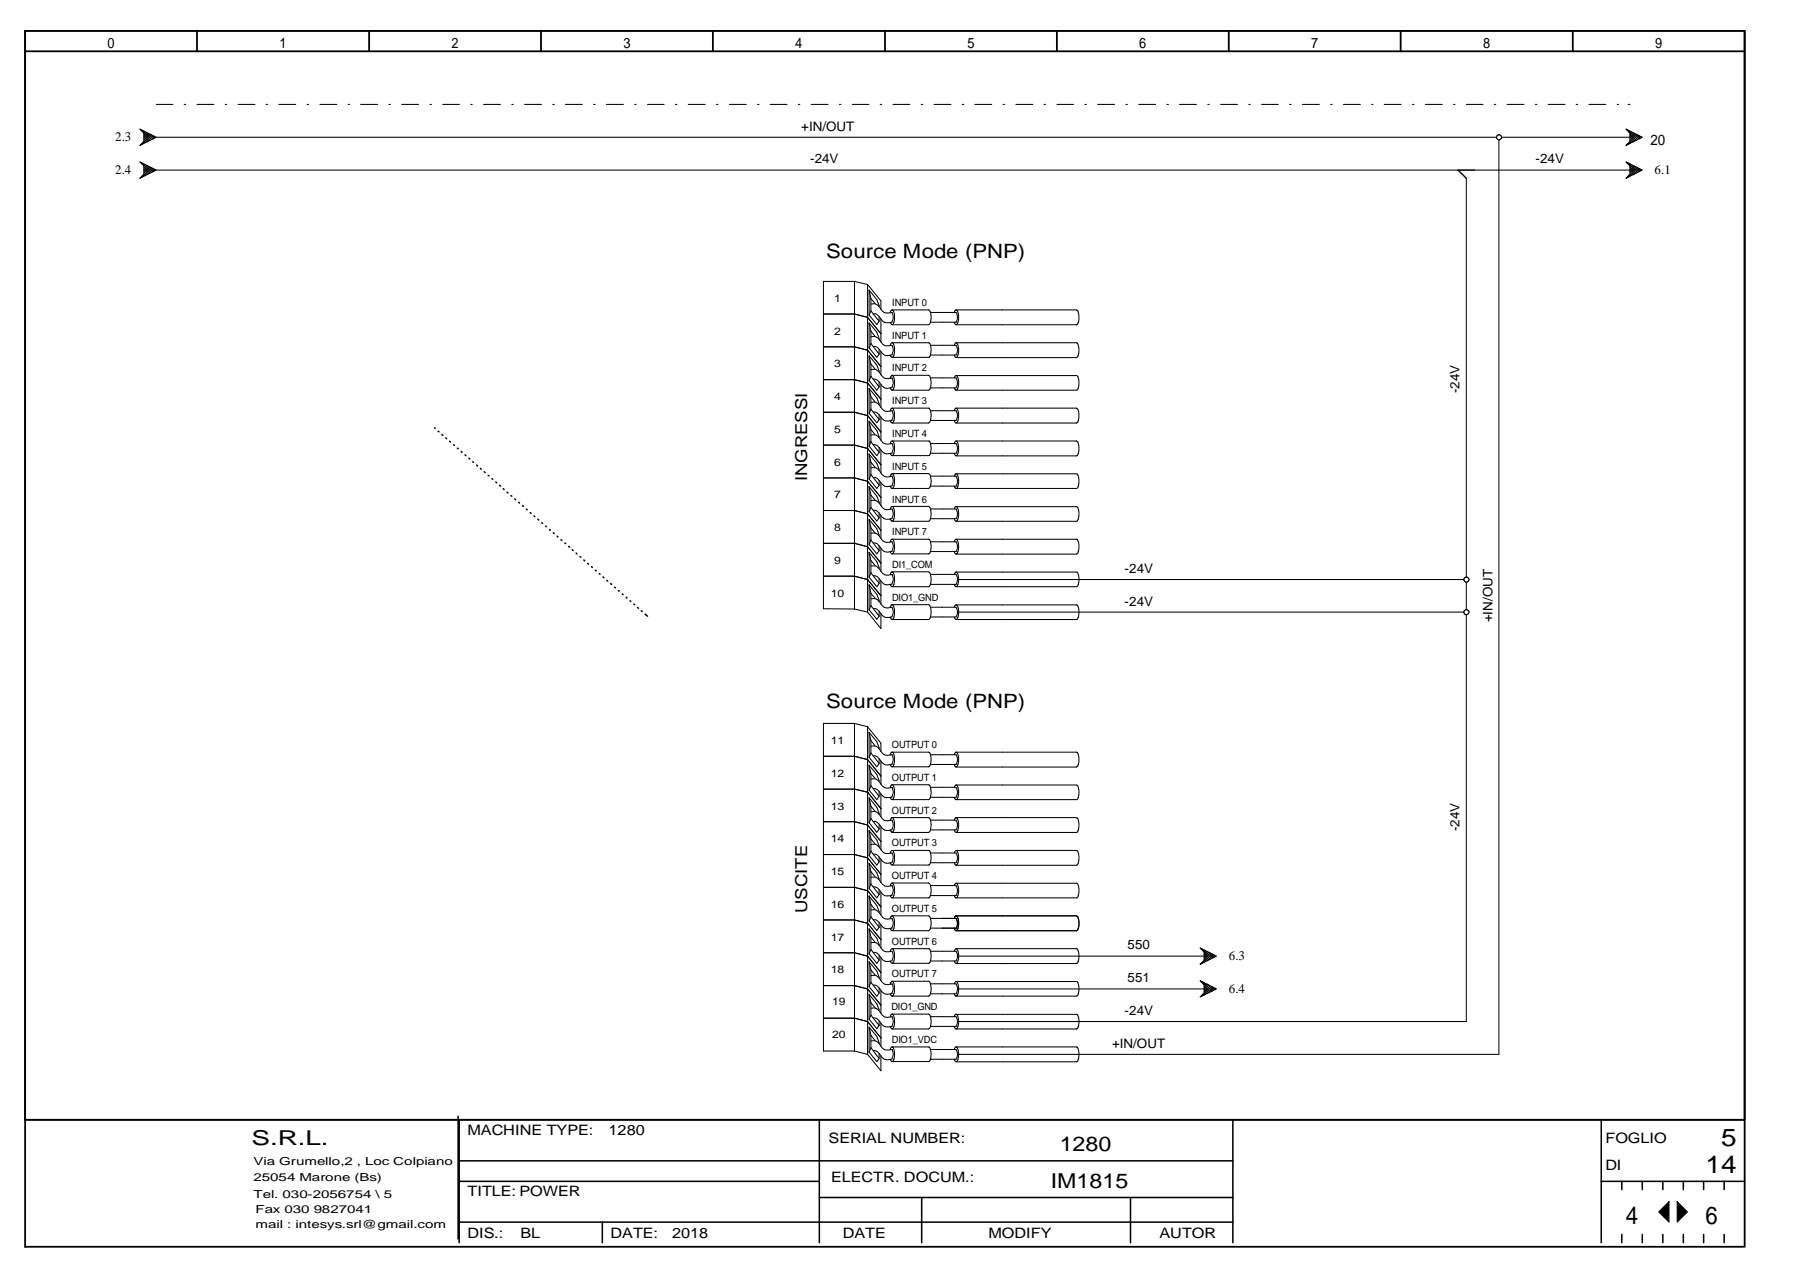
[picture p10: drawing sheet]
<svg xmlns="http://www.w3.org/2000/svg" width="297mm" height="210mm" viewBox="0 0 297 210" stroke-linecap="round" stroke-linejoin="round" font-family="sans-serif">
<g fill="none" stroke="#000" stroke-width=".25">
<path d="M71.7 70.6l.1 .1M72.3 71.2h.1M72.9 71.7l.2 .1M73.6 72.3l.1 .1M74.2 72.8l.1 .1M74.8 73.4l.2 .1M75.5 74h.1M76.1 74.5l.1 .1M76.7 75.1l.2 .1M77.4 75.6l.1 .1M78 76.2l.1 .1M78.7 76.8l.1 .1"/>
<path d="M79.3 77.3l.1 .1M79.9 77.9l.1 .1M80.6 78.4l.1 .1M81.2 79l.1 .1M81.8 79.5l.2 .2M82.5 80.1l.1 .1M83.1 80.6l.1 .2M83.7 81.2l.1 .1M84.3 81.8l.2 .1M85 82.3l.1 .2M85.6 82.9l.1 .1M86.2 83.4l.2 .2"/>
<path d="M86.9 84l.1 .1M87.5 84.6l.1 .1M88.1 85.1l.2 .2M88.8 85.7l.1 .1M89.4 86.3l.1 .1M90 86.8l.2 .1M90.7 87.4l.1 .1M91.3 87.9l.1 .2M91.9 88.5l.2 .1M92.6 89.1l.1 .1M93.2 89.6l.1 .1M93.8 90.2l.2 .1"/>
<path d="M94.4 90.7l.2 .1M95.1 91.3l.1 .1M95.7 91.9h.1M96.3 92.4l.2 .1M97 93l.1 .1M97.6 93.5l.1 .1M98.3 94.1l.1 .1M98.9 94.7h.1M99.5 95.2l.1 .1M100.2 95.8l.1 .1M100.8 96.3l.1 .1M101.4 96.9l.2 .1"/>
<path d="M102.1 97.5h.1M102.7 98l.1 .1M103.3 98.6l.2 .1M104 99.1l.1 .1M104.6 99.7l.1 .1M105.2 100.2l.2 .2M105.8 100.8l.2 .1M106.5 101.3l.3 .4M4.1 184.8h283.8M75.6 184.2v20.3M75.8 184.8v20.3M75.8 191.6h127.7"/>
<path d="M75.8 194.9h59.4M135.2 184.8v20.3M135.2 197.6h68.3M152.1 197.6v7.5M186.6 197.6v7.5M203.5 184.8v20.3M264.2 194.9h23.7M264.2 184.8v20.3M267.6 194.9v1.4M271 194.9v1.4M274.4 194.9v1.4M277.8 194.9v1.4"/>
<path d="M281.1 194.9v1.4M284.5 194.9v1.4M75.8 201.7h127.7M99.4 201.7v3.4M267.6 203.7v1.4M271 203.7v1.4M274.4 203.7v1.4M277.8 203.7v1.4M281.1 203.7v1.4M284.5 203.7v1.4"/>
</g>
<path d="M273.7 200l1.7-1.7v3.4zM276.8 198.3l1.7 1.7-1.7 1.7z" fill="#000"/>
<g fill="none" stroke="#000" stroke-width=".17">
<path d="M25.8 17.2h2.7M30.4 17.2h.2M32.5 17.2h2.8M37.2 17.2h.2M39.3 17.2h2.8M43.9 17.2h.3M46 17.2h2.8M50.7 17.2h.2M52.8 17.2h2.8M57.4 17.2h.3M59.5 17.2h2.8M64.2 17.2h.2"/>
<path d="M66.3 17.2h2.8M70.9 17.2h.3M73.1 17.2h2.7M77.7 17.2h.2M79.8 17.2h2.8M84.5 17.2h.2M86.6 17.2h2.8M91.2 17.2h.3M93.3 17.2h2.8M98 17.2h.2M100.1 17.2h2.8M104.7 17.2h.3"/>
<path d="M106.8 17.2h2.8M111.5 17.2h.2M113.6 17.2h2.8M118.2 17.2h.3M120.4 17.2h2.7M125 17.2h.3M127.1 17.2h2.8M131.7 17.2h.3M133.9 17.2h2.7M138.5 17.2h.3M140.6 17.2h2.8M145.2 17.2h.3"/>
<path d="M147.4 17.2h2.8M152 17.2h.3M154.1 17.2h2.8M158.8 17.2h.2M160.9 17.2h2.8M165.5 17.2h.3M167.6 17.2h2.8M172.3 17.2h.2M174.4 17.2h2.8M179 17.2h.3M181.1 17.2h2.8M185.8 17.2h.3"/>
<path d="M187.9 17.2h2.8M192.6 17.2h.2M194.6 17.2h2.8M199.3 17.2h.3M201.4 17.2h2.8M206.1 17.2h.2M208.2 17.2h2.7M212.8 17.2h.3M214.9 17.2h2.8M219.6 17.2h.2M221.7 17.2h2.8M226.4 17.2h.2"/>
<path d="M228.4 17.2h2.8M233.1 17.2h.2M235.2 17.2h2.8M239.9 17.2h.2M242 17.2h2.7M246.6 17.2h.2M248.7 17.2h2.8M253.4 17.2h.2M255.5 17.2h2.8M260.1 17.2h.2M262.2 17.2h2.8M266.9 17.2h.2"/>
<path d="M268.7 17.2h.3M158.2 95.6h83.8M273.7 200l1.7-1.7v3.4zM276.8 198.3l1.7 1.7-1.7 1.7z"/>
</g>
<path d="M4.1 5.1h283.8v200.6h-283.8zM4.1 5.1h283.8v179.7h-283.8zM4.1 8.5h283.8M32.5 5.1v3.4M60.9 5.1v3.4M89.3 5.1v3.4M117.6 5.1v3.4M146 5.1v3.4M174.4 5.1v3.4M202.8 5.1v3.4M231.1 5.1v3.4M259.5 5.1v3.4" fill="none" stroke="#000" stroke-width=".3"/>
<circle cx="242" cy="95.6" r=".4" fill="#fff"/>
<g fill="none" stroke="#000" stroke-width=".17">
<path d="M25.8 28.1h243.2M240.6 28.1l1.4 1.3v66.2"/>
<circle cx="242" cy="95.6" r=".4"/>
</g>
<circle cx="242" cy="95.6" r=".4" fill="#fff"/>
<g fill="none" stroke="#000" stroke-width=".17">
<path d="M25.8 22.6h221.6"/>
<circle cx="242" cy="95.6" r=".4"/>
</g>
<circle cx="247.4" cy="22.7" r=".4" fill="#fff"/>
<g fill="none" stroke="#000" stroke-width=".17">
<path d="M242 95.6v5.4"/>
<circle cx="247.4" cy="22.7" r=".4"/>
</g>
<circle cx="242" cy="101" r=".4" fill="#fff"/>
<circle cx="242" cy="101" r=".4" fill="none" stroke="#000" stroke-width=".17"/>
<circle cx="242" cy="95.6" r=".4" fill="#fff"/>
<g fill="none" stroke="#000" stroke-width=".17">
<path d="M158.2 101h83.8"/>
<circle cx="242" cy="95.6" r=".4"/>
</g>
<circle cx="242" cy="101" r=".4" fill="#fff"/>
<g fill="none" stroke="#000" stroke-width=".17">
<path d="M242 101v67.6h-83.8M158.2 174h89.2"/>
<circle cx="242" cy="101" r=".4"/>
</g>
<circle cx="242" cy="101" r=".4" fill="#fff"/>
<g fill="none" stroke="#000" stroke-width=".17">
<path d="M247.4 22.6h21.6"/>
<circle cx="242" cy="101" r=".4"/>
</g>
<circle cx="247.4" cy="22.7" r=".4" fill="#fff"/>
<g fill="none" stroke="#000" stroke-width=".17">
<path d="M247.4 22.6v151.4"/>
<circle cx="247.4" cy="22.7" r=".4"/>
</g>
<circle cx="247.4" cy="22.7" r=".4" fill="#fff"/>
<g fill="none" stroke="#000" stroke-width=".17">
<path d="M23.1 26.7l2.7 1.4-2.7 1.3 .6-.7v-1.3zM23.1 21.3l2.7 1.3-2.7 1.4 .6-.7v-1.3zM23.2 26.8h.1M23.2 29.3h.1M23.2 23.9h.1M23.2 21.4h.1M23.4 27l.1-.1 1.5 1.5 .5-.5M23.4 21.6l.1-.1 1.5 1.5 .5-.5M23.6 28.9l.1 .2M23.6 23.5l.1 .2M23.7 27.8l.6-.5 1 1M23.7 27.1l-.1 .1"/>
<path d="M23.7 27.6l1.1 1M23.7 27.9l.8 .8M23.7 28.7l.3 .3M23.7 22.4l.6-.5 1 1M23.7 21.6l-.1 .2M23.7 22.1l1.1 1.1M23.7 22.5l.8 .8M23.7 23.3l.3 .2M24 27.2l-.3 .2M24 21.8l-.3 .2M24.5 27.4l-.8 .8M24.5 22l-.8 .8"/>
<path d="M24.8 27.6l-1.1 .9M24.8 22.1l-1.1 1.1M25.3 27.8l-1 1-.6-.5M25.3 22.4l-1 1-.6-.5M25.5 28.2l-.5-.5-1.5 1.5-.1-.1M25.5 22.8l-.5-.5-1.5 1.5-.1-.1M268.3 26.7l2.7 1.4-2.7 1.3 .7-.7v-1.3zM268.3 21.3l2.7 1.3-2.7 1.4 .7-.7v-1.3zM268.4 26.8h.1M268.4 29.3h.1M268.4 23.9h.1M268.5 21.4h-.1"/>
<path d="M268.6 27l.1-.1 1.6 1.5 .5-.5M268.6 21.6l.1-.1 1.6 1.5 .5-.5M268.8 28.9l.2 .2M268.8 23.5l.2 .2M269 27.8l.5-.5 1 1M269 27.1l-.2 .1M269 27.6l1 1M269 27.9l.7 .8M269 28.7l.2 .3M269 22.4l.5-.5 1 1M269 21.6l-.2 .2M269 22.1l1 1.1"/>
<path d="M269 22.5l.7 .8M269 23.3l.2 .2M269.2 27.2l-.2 .2M269.2 21.8l-.2 .2M269.7 27.4l-.7 .8M269.7 22l-.7 .8M270 27.6l-1 .9M270 22.1l-1 1.1M270.5 27.8l-1 1-.5-.5M270.5 22.4l-1 1-.5-.5M270.8 28.2l-.5-.5-1.6 1.5-.1-.1M270.8 22.8l-.5-.5-1.6 1.5-.1-.1"/>
<path d="M135.9 51.8h5.1l2.2 .6 2.2 2.7M135.9 57.2h5.1l2.2 .6 2.2 2.7M141 46.4v54.1M141 46.4h-5.1v54.1h5.1M141 46.4l2.2 .5M143.2 46.9v54.1M143.2 46.9l2.2 2.8v1.3M143.4 47.9v4.1l1.3 1.6 .4-.6v-.7M143.4 53.3v4.1l1.3 1.6 .4-.5v-.8M143.4 58.7v4.1M143.4 47.9l1.3 1.5 .4 1.1M143.4 53.3l1.3 1.5 .4 1.1"/>
<path d="M143.4 58.7l1.3 1.5 .4 1.1M143.4 53.3l.3 1.4M143.4 47.9l.3 1.4M143.4 58.7l.3 1.4M143.7 55.6h.9l.7 .7a1.21 1.21 0 0 0 .9 .8l1-.1M143.7 50.2l.6-.1a2.33 2.33 0 0 1 1.3 1.3l.5 .2h1.1M143.7 49.3v2M143.7 54.7v2M143.7 56.7l1.1 1.4M143.7 54.7l.7 .8M143.7 56.7l-.3 .7M143.7 51.3l1.1 1.4"/>
<path d="M143.7 49.3l.7 .8M143.7 51.3l-.3 .7M144.1 57.2l.2-.1a2.78 2.78 0 0 1 1.4 1.3l.5 .3 1-.2M144.1 51.8h.4l.3 .1 1.1 1.3 .3 .1 1-.1M144.8 58.1l.3 .3M144.8 52.7l.3 .3M145.4 52.7v3.7M145.4 58v3.8M147.2 57l.2 .7-.2 .8M147.2 51.6l.2 .7-.3 .8M147.2 56.6l-.3 .3M147.2 56.6l.2 .1 .2 .7-.1 1.1a.33 .33 0 0 1-.1 .4 .33 .33 0 0 1-.4-.1l-.1-.2"/>
<path d="M147.2 56.6h6.1l.2 .1a3.4 3.4 0 0 1 0 1.9l-.2 .4h-6.1M147.2 51.1l-.2 .2-.1 .3M147.2 51.1l.3 .4 .1 .4-.1 1.3a.31 .31 0 0 1-.1 .3 .31 .31 0 0 1-.4 0l-.1-.3M147.2 51.1h6.1l.2 .3a2.6 2.6 0 0 1 0 1.9l-.3 .3h-6M153.6 57h4.2l.1 .3a1.59 1.59 0 0 1-.1 1.3h-4.2M153.6 51.6h4.2l.1 .3a1.56 1.56 0 0 1-.1 1.3h-4.2M157.8 56.6l-.3 .4M157.8 56.6l.3 .3 .1 .6-.1 1.1a.27 .27 0 0 1-.2 .4 .27 .27 0 0 1-.3-.2l-.1-.2M157.8 56.6h19.9l.2 .3 .2 .5-.2 1.2M157.8 51.1l-.3 .5M157.8 51.1l.3 .5 .1 1.3a.53 .53 0 0 1-.5 .7l-.2-.4M157.8 51.1h19.8l.2 .2 .2 .4 .1 1-.2 .5"/>
<path d="M178 58.6l-.3 .4h-19.9M178 53.2l-.3 .4h-19.9M135.9 78.9h5.1l2.2 .5 2.2 2.7M135.9 73.4h5.1l2.2 .6 2.2 2.7M135.9 62.7h5.1l2.2 .5 2.2 2.7M135.9 68h5.1l2.2 .6 2.2 2.7M143.4 64.1v4.1l1.3 1.6 .4-.5M143.4 69.5v4.1l1.3 1.6 .4-.5v-.8M143.4 74.9v4.1M143.4 64.1l1.3 1.6 .4 1.1M143.4 69.5l1.3 1.5 .4 1.1M143.4 74.9l1.3 1.6 .4 1.1"/>
<path d="M143.4 79l1.3 1.6 .4-.5v-.8M143.4 74.9l.3 1.4M143.4 64.1l.3 1.4M143.4 62.8l1.3 1.6 .4-.6M143.4 69.5l.3 1.4M143.7 77.2h.9l.9 1.1 .5 .4h.6l.6-.1M143.7 66.4l.6-.1a2.33 2.33 0 0 1 1.3 1.3l.4 .2 .3 .1 .9-.1M143.7 61h.9l1 1.1 .4 .3 .6 .1 .6-.1M143.7 71.8h.9l.7 .8a1.21 1.21 0 0 0 .9 .7l1-.1M143.7 60.1v2M143.7 65.5v2M143.7 70.9v2"/>
<path d="M143.7 76.3v2M143.7 78.3l1.4 1.8M143.7 76.3l.7 .8M143.7 78.3l-.3 .7M143.7 67.5l1.1 1.4M143.7 65.5l.7 .8M143.7 67.5l-.3 .7M143.7 62.1l1.4 1.7M143.7 60.1l.7 .8M143.7 62.1l-.3 .7M143.7 72.9l1.1 1.4M143.7 70.9l.7 .8"/>
<path d="M143.7 72.9l-.3 .8M144.1 78.8l.7 .2 1.2 1.2 .5 .1 .7-.1M144.1 68l.7 .2 1.1 1.2 .3 .1 1-.1M144.1 62.6l.7 .1 1.2 1.3 .5 .1 .7-.1M144.1 73.4h.2a2.78 2.78 0 0 1 1.4 1.2l.5 .3 1-.1M144.8 68.9l.3 .4M144.8 74.3l.3 .3M145.1 63.1v.7M145.1 68.5v.8M145.4 63.5v3.7M145.4 68.9v3.7M145.4 74.3v3.8"/>
<path d="M145.4 79.7v3.7M147.2 78.6l.2 .8-.2 .7M147.2 67.8l.2 .7-.3 .8M147.2 62.4l.2 .7-.3 .8M147.2 73.2l.2 .8-.2 .7M147.2 78.1l-.2 .2-.1 .3M147.2 78.1l.3 .3 .1 .6v1a.4 .4 0 0 1-.5 .5l-.2-.3M147.2 78.1h6l.3 .3a2.6 2.6 0 0 1 0 1.9l-.2 .3h-6.1M147.2 67.4l-.2 .1-.1 .3M147.2 67.4l.3 .2 .1 .6-.1 1.2a.31 .31 0 0 1-.1 .3 .31 .31 0 0 1-.4 0l-.1-.3M147.2 67.4h6.1l.2 .2a2.6 2.6 0 0 1 0 1.9l-.3 .3h-6M147.2 61.9l-.2 .2-.1 .3"/>
<path d="M147.2 61.9l.3 .3 .1 .5v1.1a.4 .4 0 0 1-.5 .5l-.2-.3M147.2 61.9h6.1l.2 .3a2.6 2.6 0 0 1 0 1.9l-.2 .3h-6.1M147.2 72.8l-.3 .4M147.2 72.8l.2 .1 .2 .7-.1 1.2a.32 .32 0 0 1-.3 .4 .32 .32 0 0 1-.3-.4M147.2 72.8h6.1l.2 .1a3.4 3.4 0 0 1 0 1.9l-.2 .4h-6.1M153.6 78.6h4.2l.1 .3a1.67 1.67 0 0 1-.1 1.3h-4.2M153.6 73.2h4.2l.1 .3a1.59 1.59 0 0 1-.1 1.3h-4.2M153.6 67.8h4.2l.1 .3a1.56 1.56 0 0 1-.1 1.3h-4.2M153.6 62.4h4.2l.1 .3a1.67 1.67 0 0 1-.1 1.3h-4.2M157.8 78.2l-.3 .4M157.8 78.2l.1 .1 .3 .5v1.2l-.3 .6h-.3l-.1-.4M157.8 78.2h19.9l.2 .2 .2 .6-.2 1.2"/>
<path d="M157.8 72.8l-.3 .4M157.8 72.8l.3 .3 .1 .6-.1 1.1a.31 .31 0 0 1-.3 .4 .31 .31 0 0 1-.3-.4M157.8 72.8h19.9l.2 .3 .2 .6-.2 1.1M157.8 67.4l-.3 .4M157.8 67.4l.2 .1 .2 .5v.9l-.1 .5a.3 .3 0 0 1-.4 .4 .3 .3 0 0 1-.2-.4M157.8 67.4h19.8l.2 .1 .2 .4 .1 1-.2 .5M157.8 62l-.3 .4M157.8 62l.1 .1 .3 .5v1.2l-.3 .6-.3-.1-.1-.3M157.8 62h19.9l.2 .1 .2 .7-.2 1.2M178 74.8l-.3 .4h-19.9M178 69.4l-.3 .4h-19.9M178 64l-.3 .4h-19.9"/>
<path d="M135.9 95.1h5.1l2.2 .5 2.2 2.7M135.9 89.7h5.1l2.2 .5 2.2 2.7M135.9 84.2h5.1l2.2 .6 2.2 2.7M143.4 80.3v4.1l1.3 1.6 .4-.5M143.4 85.7v4.1l1.3 1.6 .4-.5v-.8M143.4 91.1v4.1M143.4 96.5v4.1l1.3 1.6 .4-.5M143.4 80.3l1.3 1.6 .4 1.1M143.4 85.7l1.3 1.5 .4 1.1M143.4 91.1l1.3 1.6 .4 1.1M143.4 95.2l1.3 1.6 .4-.5v-.8M143.4 96.5l1.3 1.6 .4 1.1"/>
<path d="M143.4 96.5l.3 1.4M143.4 91.1l.3 1.4M143.4 80.3l.3 1.4M143.4 85.7l.3 1.4M143.7 98.8h.6l.5 .1 .7 1 .5 .3 .5 .1 .7-.1M143.7 93.4h.9l1 1.1 .4 .4h.6l.6-.1M143.7 82.6h.7a2.26 2.26 0 0 1 1.2 1.2l.4 .2 .3 .1 .9-.1M143.7 88l.9 .1 .7 .7a1.21 1.21 0 0 0 .9 .7l1-.1M143.7 81.7v2M143.7 92.5v2M143.7 97.9v2M143.7 99.9l1.1 1.4"/>
<path d="M143.7 97.9l.7 .8M143.7 99.9l-.3 .8M143.7 94.5l1.4 1.8M143.7 92.5l.7 .8M143.7 94.5l-.3 .7M143.7 83.7l1.1 1.4M143.7 81.7l.7 .8M143.7 83.7l-.3 .8M143.7 89.1l1.1 1.5M143.7 89.1l-.3 .8M144.1 95l.7 .2 1.2 1.2 .5 .1 .7-.1M144.1 84.2l.7 .2 1.1 1.2 .3 .1 1-.1"/>
<path d="M144.1 89.6h.3a2.73 2.73 0 0 1 1.3 1.2l.5 .3 1-.1M144.4 87.9l-.7-.8v2M144.8 85.1l.3 .4M144.8 90.5l.3 .3M145.1 84.7v.8M145.4 85.1v3.8M145.4 90.5v3.8M145.4 95.9v3.8M147.2 94.8l.2 .8-.2 .8M147.2 84l.2 .8-.3 .8M147.2 89.4l.2 .8-.2 .7M147.2 99.8l-.2 .1-.1 .3"/>
<path d="M147.2 99.8l.3 .3 .1 .5v.9a.54 .54 0 0 1-.5 .7l-.2-.4M147.2 99.8h6.1l.2 .3 .2 .8-.2 1-.2 .3h-6.1M147.2 94.4l-.2 .1-.1 .3M147.2 94.4l.3 .3 .1 .5-.1 1.2a.28 .28 0 0 1-.2 .4 .28 .28 0 0 1-.3-.2l-.1-.2M147.2 94.4h6l.3 .2a3.4 3.4 0 0 1 0 1.8l-.2 .4h-6.1M147.2 83.6l-.2 .1-.1 .3M147.2 83.6l.3 .3 .1 .5-.1 1.2a.31 .31 0 0 1-.1 .3 .31 .31 0 0 1-.4 0l-.1-.3M147.2 83.6h6.1l.2 .3a2.6 2.6 0 0 1 0 1.8l-.2 .3h-6.1M147.2 89l-.3 .4M147.2 89l.2 .2 .2 .6-.1 1.2a.32 .32 0 0 1-.3 .4 .32 .32 0 0 1-.3-.4M147.2 89h6.1l.2 .2a3.4 3.4 0 0 1 0 1.8l-.2 .4h-6.1M153.6 94.8h4.2l.1 .3a1.67 1.67 0 0 1-.1 1.3h-4.2"/>
<path d="M153.6 89.4h4.2l.1 .3a1.59 1.59 0 0 1-.1 1.3h-4.2M153.6 84h4.2l.1 .3a1.56 1.56 0 0 1-.1 1.3h-4.2M157.8 99.8l-.2 .1-.1 .3M157.8 99.8l.2 .1 .2 .6v.8l-.1 .6a.31 .31 0 0 1-.3 .3 .31 .31 0 0 1-.3-.3v-.1M157.8 99.8h20l.3 .9-.2 1.2M157.8 94.4l-.3 .4M157.8 94.4l.1 .1 .3 .5v1.2l-.3 .6h-.3l-.1-.4M157.8 94.4h19.9l.2 .3 .2 .5-.2 1.2M157.8 89l-.3 .4M157.8 89l.1 .1 .3 .6v.8l-.1 .5a.31 .31 0 0 1-.3 .4 .31 .31 0 0 1-.3-.4M157.8 89h19.9l.2 .3 .2 .6-.2 1.1M157.8 83.6l-.2 .1-.1 .3"/>
<path d="M157.8 83.6l.2 .1 .2 .5v.9l-.1 .5a.31 .31 0 0 1-.3 .4 .31 .31 0 0 1-.3-.4M157.8 83.6h20l.3 .9-.2 1.1M178 96.4l-.3 .4h-19.9M178 91l-.3 .4h-19.9M178 85.6l-.3 .4h-19.9M178 80.2l-.3 .4h-19.9M141 119.4v54M141 119.4h-5.1v54h5.1M141 119.4l2.2 .5M141 100.5l2.2 .5M143.2 119.9v54.1M143.2 101l2.2 2.7v-2.4"/>
<path d="M143.2 119.9l2.2 2.7v1.4M144.1 100.4l.7 .2 1.1 1.2 .3 .1 1-.1M144.8 101.3l.3 .4M145.1 100.9v.8M147.2 100.2l.2 .8-.3 .8M153.6 100.2h4.2l.1 .3a1.56 1.56 0 0 1-.1 1.3h-4.2M178 101.8l-.3 .4h-19.9M135.9 135.6h5.1l2.2 .5 2.2 2.8M135.9 130.2h5.1l2.2 .5 2.2 2.7M135.9 124.8h5.1l2.2 .5 2.2 2.8M143.4 120.9v4.1l1.3 1.5 .4-.5v-.8M143.4 126.3v4.1"/>
<path d="M143.4 131.7v4.1l1.3 1.5 .4-.5v-.7M143.4 137.1v4.1l1.3 1.5 .4-.5v-.8M143.4 120.9l1.3 1.5 .4 1.1M143.4 126.3l1.3 1.5 .4 1.1M143.4 131.7l1.3 1.5 .4 1.1M143.4 137.1l1.3 1.5 .4 1.1M143.4 137.1l.3 1.3M143.4 131.7l.3 1.4M143.4 130.4l1.3 1.6 .4-.6M143.4 126.3l.3 1.3M143.4 120.9l.3 1.3M143.7 139.4h.9l.7 .7a1.21 1.21 0 0 0 .9 .7h1"/>
<path d="M143.7 133.9h.6a2.33 2.33 0 0 1 1.3 1.2l.5 .3 1.1-.1M143.7 128.6h.9l1.4 1.4h.6l.6-.1M143.7 123.1l.9 .1 .7 .7a1.21 1.21 0 0 0 .9 .7l1-.1M143.7 122.2v2M143.7 127.6v2.1M143.7 133.1v2M143.7 138.4v2.1M143.7 138.4l.7 .9M143.7 135.1l1.1 1.4M143.7 133.1l.7 .8M143.7 135.1l-.3 .7M143.7 129.7l1.4 1.7"/>
<path d="M143.7 127.6l.7 .8M143.7 129.7l-.3 .7M143.7 124.2l1.4 1.8M143.7 122.2l.7 .9M143.7 124.2l-.3 .8M144.1 135.6h.4l.3 .1 1.1 1.2 .3 .1 1-.1M144.1 130.1l.7 .2 1.2 1.3 1.2-.1M144.1 124.8l.3-.1 .4 .2 1.2 1.3h.6l.6-.1M144.8 136.4l.3 .4M145.1 130.6v.8M145.4 125.6v3.8M145.4 131v3.8"/>
<path d="M145.4 136.4v3.8M147.2 135.3l.2 .8-.3 .8M147.2 129.9l.2 .8-.3 .8M147.2 124.5l.2 .8-.2 .8M147.2 134.9l-.2 .1-.1 .3M147.2 134.9l.3 .4 .1 .4-.1 1.2a.31 .31 0 0 1-.1 .4 .31 .31 0 0 1-.4-.1l-.1-.3M147.2 134.9h6.1l.2 .3a2.6 2.6 0 0 1 0 1.9l-.3 .3h-6M147.2 129.5l-.2 .1-.1 .3M147.2 129.5l.3 .3 .1 .5v1.1a.4 .4 0 0 1-.5 .5l-.2-.4M147.2 129.5h6.1l.2 .3 .2 .8-.2 1-.2 .4h-6.1M147.2 124.1l-.3 .4M147.2 124.1l.2 .2 .2 .6-.1 1.1a.31 .31 0 0 1-.1 .4 .31 .31 0 0 1-.4-.1l-.1-.1"/>
<path d="M147.2 124.1h6.1l.2 .2a3.4 3.4 0 0 1 0 1.9l-.2 .3h-6.1M153.6 135.3h4.2l.1 .3a1.56 1.56 0 0 1-.1 1.3h-4.2M153.6 129.9h4.2l.1 .3a1.67 1.67 0 0 1-.1 1.4h-4.2M153.6 124.5h4.2l.1 .3a1.67 1.67 0 0 1-.1 1.4h-4.2M157.8 134.9l-.3 .4M157.8 134.9l.3 .5 .1 1.3a.53 .53 0 0 1-.5 .6l-.2-.4M157.8 134.9h19.8l.2 .1 .2 .5 .1 1-.2 .4M157.8 129.5l-.2 .2-.1 .2M157.8 129.5l.2 .2 .2 .5v1.1l-.3 .7-.3-.1-.1-.3M157.8 129.5h19.9l.2 .2 .2 .7-.2 1.2M157.8 124.1l-.3 .4M157.8 124.1l.3 .4 .1 .6-.1 1.1a.29 .29 0 0 1-.3 .3 .29 .29 0 0 1-.3-.3"/>
<path d="M157.8 124.1h19.9l.2 .3 .2 .6-.2 1.2M178 136.9l-.3 .5h-19.9M178 131.6l-.3 .4h-19.9M178 126.2l-.2 .2-.2 .2h-19.8M135.9 157.2h5.1l2.2 .6 2.2 2.7M135.9 151.8h5.1l2.2 .6 2.2 2.7M135.9 146.4h5.1l2.2 .6 2.2 2.6M135.9 141h5.1l2.2 .6 2.2 2.7M143.4 142.5v4.1M143.4 147.9v4.1l1.3 1.5 .4-.5M143.4 153.3v4.1l1.3 1.6 .4-.5v-.9M143.4 158.7v4.1"/>
<path d="M143.4 142.5l1.3 1.5 .4 1.1M143.4 147.9l1.3 1.5 .4 1.1M143.4 153.3l1.3 1.5 .4 1.1M143.4 158.7l1.3 1.5 .4 1.1M143.4 158.7l.3 1.4M143.4 153.3l.3 1.3M143.4 147.9l.3 1.4M143.4 146.6l1.3 1.6 .4-.6M143.4 142.5l.3 1.3M143.7 155.6h.9l.7 .7a1.21 1.21 0 0 0 .9 .8l1-.1M143.7 150.2l.6-.1a2.33 2.33 0 0 1 1.3 1.2l.4 .3 .3 .1 .9-.1M143.7 144.8h.9l1 1.1 .4 .3 .6 .1 .6-.2"/>
<path d="M143.7 143.8v2.1M143.7 149.3v2M143.7 154.6v2.1M143.7 156.7l1.1 1.4M143.7 154.6l.7 .9M143.7 156.7l-.3 .7M143.7 151.3l1.1 1.4M143.7 149.3l.7 .8M143.7 151.3l-.3 .7M143.7 145.9l1.4 1.7M143.7 143.8l.7 .9M143.7 145.9l-.3 .7"/>
<path d="M143.7 140.5l1.4 1.7M143.7 140.5l-.3 .7M144.1 157.2l.2-.1a2.78 2.78 0 0 1 1.4 1.3l.5 .3 1-.2M144.1 151.8h.4l.3 .1 1.1 1.3h.3h1M144.1 146.3l.7 .2 1.2 1.3 .4 .1 .8-.2M144.1 141l.2-.1a2.78 2.78 0 0 1 1.4 1.3l.5 .3 1-.2M144.8 158.1l.3 .3M144.8 152.7l.3 .3M145.1 146.9v.7M145.1 152.3v.7M145.4 141.8v3.8M145.4 147.2v3.8"/>
<path d="M145.4 152.7v3.7M145.4 158v3.8M147.2 157l.2 .7-.2 .8M147.2 151.6l.2 .7-.3 .8M147.2 146.1l.2 .8-.3 .8M147.2 140.8l.2 .7-.2 .8M147.2 156.5l-.3 .4M147.2 156.5l.2 .2 .2 .7-.1 1.2a.32 .32 0 0 1-.3 .4 .32 .32 0 0 1-.3-.4M147.2 156.5h6.1l.2 .2a3.4 3.4 0 0 1 0 1.9l-.2 .4h-6.1M147.2 151.1l-.2 .2-.1 .3M147.2 151.1l.3 .4 .1 .4-.1 1.3a.31 .31 0 0 1-.1 .3 .31 .31 0 0 1-.4 0l-.1-.3M147.2 151.1h6.1l.2 .3a2.6 2.6 0 0 1 0 1.9l-.3 .3h-6"/>
<path d="M147.2 145.7l-.2 .1-.1 .3M147.2 145.7l.3 .3 .1 .5v1.1a.4 .4 0 0 1-.5 .5l-.2-.4M147.2 145.7h6.1l.2 .3a2.6 2.6 0 0 1 0 1.9l-.2 .3h-6.1M147.2 140.3l-.3 .4M147.2 140.3l.2 .2 .2 .6-.1 1.1a.33 .33 0 0 1-.1 .4 .33 .33 0 0 1-.4 0l-.1-.2M147.2 140.3h6.1l.2 .2a3.4 3.4 0 0 1 0 1.9l-.2 .3h-6.1M153.6 157h4.2l.1 .3a1.59 1.59 0 0 1-.1 1.3h-4.2M153.6 151.6h4.2l.1 .2a1.56 1.56 0 0 1-.1 1.4h-4.2M153.6 146.1h4.2l.1 .3a1.67 1.67 0 0 1-.1 1.4h-4.2M153.6 140.8h4.2l.1 .3a1.59 1.59 0 0 1-.1 1.3h-4.2M157.8 156.5l-.3 .5M157.8 156.5l.3 .4 .1 .6-.1 1.1a.31 .31 0 0 1-.3 .4 .31 .31 0 0 1-.3-.4"/>
<path d="M157.8 156.5h19.9l.2 .3 .2 .6-.2 1.2M157.8 151.1l-.3 .5M157.8 151.1l.2 .2 .2 .5v.9l-.1 .5a.3 .3 0 0 1-.4 .4 .3 .3 0 0 1-.2-.4M157.8 151.1h19.8l.2 .2 .2 .4 .1 1-.2 .5M157.8 145.8l-.2 .1-.1 .2M157.8 145.8l.2 .1 .2 .5v1.1l-.3 .7-.3-.1-.1-.3M157.8 145.8h19.9l.2 .1 .2 .7-.2 1.2M157.8 140.3l-.3 .5M157.8 140.3l.3 .4 .1 .6-.1 1.1a.27 .27 0 0 1-.2 .3 .27 .27 0 0 1-.3-.1l-.1-.2M157.8 140.3h19.9l.2 .3 .2 .6-.2 1.2M158.2 157.8h40.5M178 158.6l-.3 .4h-19.9"/>
<path d="M178 153.2l-.3 .4h-19.9M178 147.8l-.3 .4h-19.9M178 142.4l-.3 .4h-19.9M198 156.4l2.7 1.4-2.7 1.3 .7-.6v-1.4zM198.2 159h.1M198.2 156.5h.1M198.4 156.7l.1-.1 1.5 1.6 .5-.6M198.5 158.6l.2 .2M198.7 157.5l.5-.5 1 1M198.7 156.8l-.2 .1M198.7 157.3l1 1M198.7 157.6l.8 .8"/>
<path d="M198.7 158.4l.3 .3M199 156.9l-.3 .2M199.5 157.1l-.8 .8M199.7 157.3l-1 1M200.2 157.5l-1 1-.5-.5M200.5 157.9l-.5-.5-1.5 1.5-.1-.1M135.9 168h5.1l2.2 .6 2.2 2.7M135.9 162.6h5.1l2.2 .6 2.2 2.7M141 173.4l2.2 .6M143.2 174l2.2 2.7v-2.5M143.4 164.1v4.1l1.3 1.6 .4-.6M143.4 169.5v4.1l1.3 1.6 .4-.5v-.8"/>
<path d="M143.4 169.5l1.3 1.5 .4 1.1M143.4 162.8l1.3 1.6 .4-.5v-.8M143.4 164.1l1.3 1.6 .4 1.1M143.4 169.5l.3 1.4M143.4 164.1l.3 1.4M143.7 171.8h.9l.7 .8a1.21 1.21 0 0 0 .9 .7l1-.1M143.7 166.4h.7a2.26 2.26 0 0 1 1.2 1.2l.4 .2 .3 .1 .9-.1M143.7 161h.9l.9 1.1 .5 .3 .6 .1 .6-.2M143.7 172.9l1.1 1.4M143.7 170.9l.7 .8M143.7 160.1v2M143.7 165.5v2"/>
<path d="M143.7 170.9v2M143.7 172.9l-.3 .8M143.7 167.5l1.1 1.4M143.7 165.5l.7 .8M143.7 167.5l-.3 .7M143.7 162.1l1.4 1.7M143.7 160.1l.7 .8M143.7 162.1l-.3 .7M144.1 173.4h.2a2.78 2.78 0 0 1 1.4 1.2l.5 .3 1-.1M144.1 168l.7 .1 1.1 1.3 .3 .1 1-.1M144.1 162.6l.7 .1 1.2 1.3 .5 .1 .7-.1M144.8 174.3l.3 .3"/>
<path d="M144.8 168.9l.3 .3M145.1 168.5v.7M145.4 163.4v3.8M145.4 168.9v3.7M147.2 173.2l.2 .7-.2 .8M147.2 167.8l.2 .7-.3 .8M147.2 162.3l.2 .8-.3 .8M147.2 172.8l-.3 .3M147.2 172.8l.2 .1 .2 .7-.1 1.2a.32 .32 0 0 1-.3 .4 .32 .32 0 0 1-.3-.4M147.2 172.8h6.1l.2 .1a3.4 3.4 0 0 1 0 1.9l-.2 .4h-6.1M147.2 167.3l-.2 .2-.1 .3M147.2 167.3l.3 .3 .1 .5-.1 1.3a.31 .31 0 0 1-.1 .3 .31 .31 0 0 1-.4 0l-.1-.3"/>
<path d="M147.2 167.3h6.1l.2 .3a2.6 2.6 0 0 1 0 1.9l-.2 .3h-6.1M147.2 161.9l-.2 .2-.1 .2M147.2 161.9l.3 .3 .1 .5v1.1a.4 .4 0 0 1-.5 .5l-.2-.3M147.2 161.9h6.1l.2 .3a2.6 2.6 0 0 1 0 1.9l-.2 .3h-6.1M153.6 173.2h4.2l.1 .3a1.59 1.59 0 0 1-.1 1.3h-4.2M153.6 167.8h4.2l.1 .3a1.56 1.56 0 0 1-.1 1.3h-4.2M153.6 162.3h4.2l.1 .3a1.67 1.67 0 0 1-.1 1.4h-4.2M157.8 172.8l-.3 .4M157.8 172.8h.1l.3 .6v.8l-.1 .6a.31 .31 0 0 1-.3 .4 .31 .31 0 0 1-.3-.4M157.8 172.8h19.9l.2 .3 .2 .6-.2 1.1M157.8 167.4l-.2 .1-.1 .3M157.8 167.4l.2 .1 .2 .5v.9l-.1 .5a.3 .3 0 0 1-.4 .4 .3 .3 0 0 1-.2-.4"/>
<path d="M157.8 167.4h20l.3 .8-.2 1.2M157.8 162l-.3 .3M157.8 162l.1 .1 .3 .5v1.1l-.3 .7-.3-.1-.1-.3M157.8 162h19.9l.2 .1 .2 .7-.2 1.2M158.2 163.2h40.5M178 174.8l-.3 .4h-19.9M178 169.4l-.3 .4h-19.9M178 164l-.3 .4h-19.9M198 161.8l2.7 1.4-2.7 1.3 .7-.6v-1.4zM198.2 164.4v.1M198.2 161.9h.1M198.4 162.1l.1-.1 1.5 1.6 .5-.5"/>
<path d="M198.5 164l.2 .2M198.7 162.9l.5-.5 1 1M198.7 162.1l-.2 .2M198.7 162.7l1 1M198.7 163.1l.8 .7M198.7 163.8l.3 .3M199 162.3l-.3 .2M199.5 162.5l-.8 .8M199.7 162.7l-1 1M200.2 162.9l-1 1.1-.5-.6M200.5 163.3l-.5-.5-1.5 1.5-.1-.1"/>
<circle cx="247.4" cy="22.7" r=".4"/>
</g>
<g font-size="4.1">
<text x="284" y="189.2">5</text>
<text x="281.4" y="193.6">14</text>
<text x="268.3" y="202">4</text>
<text x="281.5" y="202">6</text>
</g>
<g font-size="3.4">
<text x="41.5" y="188.9">S.R.L.</text>
<text x="174.9" y="189.9">1280</text>
<text x="173.4" y="196">IM1815</text>
</g>
<g font-size="3.3">
<text x="136.4" y="42.5">Source Mode (PNP)</text>
<text x="136.4" y="116.8">Source Mode (PNP)</text>
</g>
<g font-size="2.7">
<text x="133.2" y="79.4" transform="rotate(-90 133.2 79.4)">INGRESSI</text>
<text x="133.2" y="150.7" transform="rotate(-90 133.2 150.7)">USCITE</text>
</g>
<g font-size="2.4">
<text x="17.7" y="8">0</text>
<text x="46.1" y="8">1</text>
<text x="74.5" y="8">2</text>
<text x="102.9" y="8">3</text>
<text x="131.2" y="8">4</text>
<text x="159.6" y="8">5</text>
<text x="188" y="8">6</text>
<text x="216.4" y="8">7</text>
<text x="244.8" y="8">8</text>
<text x="273.1" y="8">9</text>
<text x="272.4" y="23.9">20</text>
<text x="77.1" y="187.3">MACHINE TYPE:</text>
<text x="100.4" y="187.3">1280</text>
<text x="136.7" y="188.7">SERIAL NUMBER:</text>
<text x="264.9" y="188.7">FOGLIO</text>
<text x="77.1" y="197.4">TITLE: POWER</text>
<text x="137.2" y="195.1">ELECTR. DOCUM.:</text>
<text x="264.9" y="193.1">DI</text>
<text x="77.1" y="204.2">DIS.:</text>
<text x="85.9" y="204.2">BL</text>
<text x="100.8" y="204.2">DATE:</text>
<text x="110.9" y="204.2">2018</text>
<text x="139.1" y="204.2">DATE</text>
<text x="163.1" y="204.2">MODIFY</text>
<text x="191.3" y="204.2">AUTOR</text>
</g>
<g font-size="2.2">
<text x="19" y="23.3">2.3</text>
<text x="132.2" y="21.5">+IN/OUT</text>
<text x="19" y="28.7">2.4</text>
<text x="133.7" y="27">-24V</text>
<text x="253.4" y="27">-24V</text>
<text x="273" y="28.7">6.1</text>
<text x="240.9" y="64.9" transform="rotate(-90 240.9 64.9)">-24V</text>
<text x="185.6" y="94.5">-24V</text>
<text x="185.6" y="99.9">-24V</text>
<text x="246.3" y="102.7" transform="rotate(-90 246.3 102.7)">+IN/OUT</text>
<text x="240.9" y="137.1" transform="rotate(-90 240.9 137.1)">-24V</text>
<text x="186.1" y="156.7">550</text>
<text x="202.8" y="158.5">6.3</text>
<text x="185.6" y="167.5">-24V</text>
<text x="186.1" y="162.1">551</text>
<text x="202.8" y="163.9">6.4</text>
<text x="183.5" y="172.9">+IN/OUT</text>
</g>
<g font-size="1.8">
<text x="41.8" y="192.2">Via Grumello,2 , Loc Colpiano</text>
<text x="41.8" y="194.9">25054 Marone (Bs)</text>
<text x="41.8" y="197.6">Tel. 030-2056754 \ 5</text>
<text x="42.2" y="202.6">mail : intesys.srl@gmail.com</text>
<text x="42.2" y="200.2">Fax 030 9827041</text>
</g>
<g font-size="1.7">
<text x="137.7" y="49.8">1</text>
<text x="147.2" y="50.5">INPUT 0</text>
<text x="137.7" y="55.2">2</text>
<text x="147.2" y="55.9">INPUT 1</text>
<text x="137.7" y="60.6">3</text>
<text x="147.2" y="61.3">INPUT 2</text>
<text x="137.7" y="66">4</text>
<text x="137.7" y="71.5">5</text>
<text x="147.2" y="66.7">INPUT 3</text>
<text x="137.7" y="76.8">6</text>
<text x="147.2" y="72.1">INPUT 4</text>
<text x="147.2" y="77.5">INPUT 5</text>
<text x="137.7" y="82.3">7</text>
<text x="147.2" y="82.9">INPUT 6</text>
<text x="137.7" y="87.7">8</text>
<text x="147.2" y="88.3">INPUT 7</text>
<text x="137.7" y="93">9</text>
<text x="147.2" y="93.7">DI1_COM</text>
<text x="137.1" y="98.5">10</text>
<text x="147.2" y="99.1">DIO1_GND</text>
<text x="137.1" y="122.8">11</text>
<text x="147.2" y="123.4">OUTPUT 0</text>
<text x="137.1" y="128.2">12</text>
<text x="147.2" y="128.9">OUTPUT 1</text>
<text x="137.1" y="133.6">13</text>
<text x="147.2" y="134.3">OUTPUT 2</text>
<text x="137.1" y="139">14</text>
<text x="147.2" y="139.7">OUTPUT 3</text>
<text x="137.1" y="144.4">15</text>
<text x="137.1" y="149.8">16</text>
<text x="147.2" y="145.1">OUTPUT 4</text>
<text x="137.1" y="155.2">17</text>
<text x="147.2" y="150.5">OUTPUT 5</text>
<text x="147.2" y="155.9">OUTPUT 6</text>
<text x="137.1" y="160.6">18</text>
<text x="147.2" y="161.3">OUTPUT 7</text>
<text x="137.3" y="165.9">19</text>
<text x="147.1" y="166.7">DIO1_GND</text>
<text x="137.3" y="171.3">20</text>
<text x="147.1" y="172.1">DIO1_VDC</text>
</g>
</svg>
